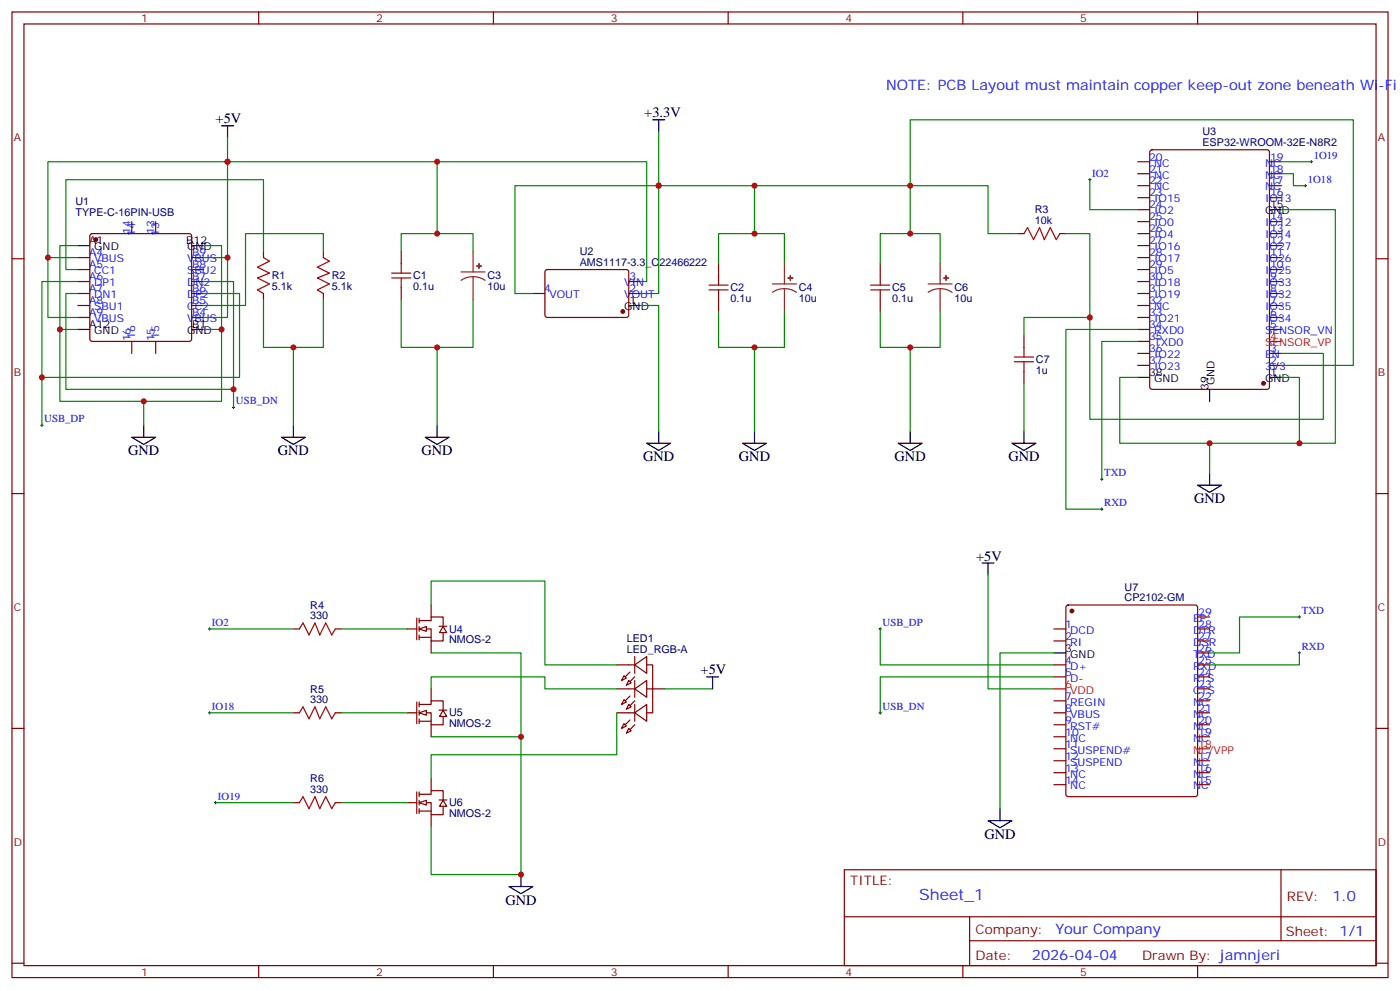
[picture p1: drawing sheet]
<svg xmlns="http://www.w3.org/2000/svg" width="412mm" height="292mm" viewBox="0 0 412 292" stroke-linecap="round" stroke-linejoin="round" font-family="sans-serif">
<g fill="none" stroke="#870000" stroke-width=".35">
<path d="M3.5 3.5h405.4v284.4h-405.4zM7.1 7.1h398.2v277.2h-398.2zM76.2 3.5v3.6M145.3 3.5v3.6M214.5 3.5v3.6M283.6 3.5v3.6M352.8 3.5v3.6M335.1 58.2h3.6M335.1 54.7h3.6M335.1 51.2h3.6M335.1 47.6h3.6M338.9 44.3l.5-.2h33.8l.7 .4v69.4l-.4 .7-34.1 .1-.7-.5v-69.4z"/>
<path d="M373.9 58.2h3.6M373.9 54.7h3.6M373.9 51.2h3.6M373.9 47.6h3.6M3.5 76.2h3.6M22.9 75.8h3.6M22.9 79.4h3.6M26.7 69l.5-.2h28.5l.5 .2 .2 .5v30.3l-.2 .5-.5 .2h-28.5l-.5-.2-.2-.5v-30.3zM38.8 65.3v3.5M45.9 65.3v3.5M56.4 75.8h3.6M56.4 79.4h3.6"/>
<path d="M77.6 74.1v1.7M95.2 74.1v1.7M118.2 74.1v3.5M160.7 79.6l.5-.2h23.6l.4 .7-.1 13-.6 .4-23.6-.1-.4-.6v-12.7zM211.7 77.6v3.5M259.3 77.6v3.5M299.9 68.8h1.7M312.2 68.8h1.8M335.1 75.8h3.6M335.1 79.4h3.6M335.1 72.3h3.6M335.1 68.8h3.6"/>
<path d="M335.1 65.3h3.6M335.1 61.7h3.6M373.9 75.8h3.6M373.9 79.4h3.6M373.9 72.3h3.6M373.9 68.8h3.6M373.9 65.3h3.6M405.3 76.2h3.6M22.9 82.9h3.6M22.9 86.4h3.6M22.9 90h3.6M22.9 93.5h3.6"/>
<path d="M56.4 82.9h3.6M56.4 86.4h3.6M56.4 90h3.6M56.4 93.5h3.6M77.6 86.4v1.8M95.2 86.4v1.8M118.2 84.7v3.5M157 86.4h3.5M185.2 82.9h3.5M185.2 86.4h3.5M211.7 88.2v3.5M259.3 88.2v3.5"/>
<path d="M301.6 98.8v3.5M335.1 82.9h3.6M335.1 86.4h3.6M335.1 90h3.6M335.1 93.5h3.6M335.1 97h3.6M373.9 82.9h3.6M373.9 86.4h3.6M373.9 90h3.6M373.9 93.5h3.6M373.9 97h3.6M38.8 100.5v3.6"/>
<path d="M45.9 100.5v3.6M301.6 109.4v3.5M335.1 107.6h3.6M335.1 104.1h3.6M335.1 100.5h3.6M373.9 107.6h3.6M373.9 104.1h3.6M3.5 145.3h3.6M405.3 145.3h3.6M86.4 185.2h1.8M98.8 185.2h1.7M183.8 199l.7 .7-1.4 .7z"/>
<path d="M185.2 195.8h1.8M187 193.3v5M190.5 195.8h1.8v7M3.5 214.5h3.6M86.4 209.9h1.8M98.8 209.9h1.7M185.2 200.4l.7 .7-1.4 .7zM405.3 214.5h3.6M86.4 236.4h1.8M98.8 236.4h1.7M248.7 256.1h156.6v28.2h-156.6zM377.3 256.1v20.9"/>
<path d="M248.7 270h156.5M285.6 277h119.6M285.6 270v14.1M3.5 283.6h3.6M76.2 284.3v3.6M145.3 284.3v3.6M214.5 284.3v3.6M283.6 284.3v3.6M352.8 284.3v3.6M405.3 283.6h3.6"/>
</g>
<g fill="none" stroke="#000" stroke-width=".35">
<path d="M65.3 37h3.5M67 37v3.6M192.3 35.3h3.5M194 35.3v3.5M22.9 72.3h3.6M56.4 72.3h3.6M373.9 61.7h3.6M22.9 97h3.6M56.4 97h3.6M185.2 90h3.5M335.1 111.1h3.6M356.3 114.7v3.5"/>
<path d="M373.9 111.1h3.6M38.8 128.8h7.1l-3.6 2.1zM42.3 125.2v3.6M82.9 128.8h7.1l-3.6 2.1zM86.4 125.2v3.6M125.2 128.8h7.1l-3.5 2.1zM128.8 125.2v3.6M190.5 130.5h7.1l-3.6 2.1zM194 127v3.5M218.7 130.5h7.1l-3.6 2.1zM222.2 127v3.5M264.6 130.5h7l-3.5 2.1z"/>
<path d="M268.1 127v3.5M298.1 130.5h7.1l-3.6 2.1zM301.6 127v3.5M356.3 139.3v3.6M352.8 142.9h7l-3.5 2.1z"/>
</g>
<g fill="#870000" stroke="#870000" stroke-width=".35">
<path d="M184.1 199.3l1.5-1.4z"/>
<path d="M187 199.3l-1.4 1.4z"/>
<circle cx="28.2" cy="70.6" r=".53"/>
<circle cx="183.4" cy="91.7" r=".53"/>
<circle cx="372.2" cy="112.9" r=".53"/>
</g>
<g fill="none" stroke="#a10000" stroke-width=".35">
<path d="M77.6 75.8l1.8 1.1-3.6 1.8 3.6 1.7-3.6 1.4 3.6 1.8-3.6 1.8 1.8 1M95.2 75.8l1.8 1.1-3.5 1.8 3.5 1.7-3.5 1.4 3.5 1.8-3.5 1.8 1.7 1M118.2 77.6v2.8M301.6 68.8l1.1-1.8 1.7 3.6 1.8-3.6 1.4 3.6 1.8-3.6 1.7 3.6 1.1-1.8M115.4 81.8h5.6M115.4 80.4h5.6M118.2 81.8v2.9M208.8 85.4h5.7M208.8 84h5.7M211.7 81.1v2.9M211.7 85.4v2.8M256.5 85.4h5.6"/>
<path d="M256.5 84h5.6M259.3 81.1v2.9M259.3 85.4v2.8M298.8 106.5h5.6M298.8 105.1h5.6M301.6 102.3v2.8M301.6 106.5v2.9M88.2 185.2l1.1-1.8 1.7 3.6 1.8-3.6 1.4 3.6 1.8-3.6 1.7 3.6 1.1-1.8M88.2 209.9l1.1-1.8 1.7 3.6 1.8-3.6 1.4 3.6 1.8-3.6 1.7 3.6 1.1-1.8M88.2 236.4l1.1-1.8 1.7 3.5 1.8-3.5 1.4 3.5 1.8-3.5 1.7 3.5 1.1-1.7"/>
</g>
<g fill="none" stroke="#8c2424" stroke-width=".35">
<path d="M139.3 74.1v6M231.1 77.6v6M276.9 77.6v6M135.8 80.1h7.1M139.3 81.5l-1.8 .2-1.7 .8M139.3 81.5l1.9 .2 1.7 .8M139.3 81.5v6.7M227.5 83.6h7.1M231.1 85l-1.9 .3-1.7 .8M231.1 85l1.8 .3 1.7 .8M231.1 85v6.7M273.4 83.6h7.1"/>
<path d="M276.9 85l-1.8 .3-1.7 .8M276.9 85l1.9 .3 1.7 .8M276.9 85v6.7"/>
</g>
<g fill="#8c2424" stroke="#8c2424" stroke-width=".35">
<path d="M140.4 78.3l1.4 .1z"/>
<path d="M141.1 77.6v1.4z"/>
<path d="M232.1 81.8l1.4 .1z"/>
<path d="M232.8 81.1v1.4z"/>
<path d="M278 81.8l1.4 .1z"/>
<path d="M278.7 81.1v1.4z"/>
</g>
<g fill="none" stroke="#008700" stroke-width=".35">
<path d="M194 38.8v15.9h28.2v14.1M67 40.6v7h61.8v21.2M128.8 47.6h61.7v35.3h-1.8M222.2 54.7h68.8v14.1h8.9M14.1 75.8h8.8M22.9 72.3h-5.3v45.9h47.7v-45.9h-5.3M60 75.8h7M77.6 74.1v-21.2h-58.2v26.5h3.5M95.2 74.1v-5.3h-22.9v21.2h-12.3M118.2 74.1v-5.3h21.1v5.3M211.7 77.6v-8.8h19.4v8.8M259.3 77.6v-8.8h17.6v8.8"/>
<path d="M268.1 68.8v-33.5h130.5v72.3h-21.1M314 68.8h7v54.7h68.8v-19.4h-12.3M377.5 61.7h15.8v68.8h-37M17.6 97h5.3M22.9 93.5h-8.8v-45.9h52.9v45.9h-7M60 97h5.3M77.6 88.2v14.1h17.6v-14.1M118.2 88.2v14.1h21.1v-14.1M157 86.4h-5.3v-31.7h42.3v31.7h-5.3M188.7 90h5.3v37M211.7 91.7v10.6h19.4v-10.6M259.3 91.7v10.6h17.6v-10.6"/>
<path d="M321 93.5h-19.4v5.3M42.3 118.2v7M86.4 102.3v22.9M128.8 102.3v22.9M222.2 102.3v24.7M268.1 102.3v24.7M301.6 112.9v14.1M335.1 111.1h-5.3v19.4h26.5v8.8M377.5 111.1h5.3v19.4"/>
</g>
<path d="M373.9 100.5h3.6" fill="none" stroke="#f00" stroke-width=".35"/>
<path d="M187 195.8l3.5-2.5v5z" fill="#fff" stroke="#870000" stroke-width=".35"/>
<path d="M181.7 195.8h3.5M183.8 206l.7 .7-1.4 .7zM185.2 207.4l.7 .7-1.4 .7zM185.2 202.8h1.8M187 200.4v4.9M190.5 202.8h1.8" fill="none" stroke="#870000" stroke-width=".35"/>
<g fill="#870000" stroke="#870000" stroke-width=".35">
<path d="M184.1 206.4l1.5-1.4z"/>
<path d="M187 206.4l-1.4 1.4z"/>
</g>
<path d="M187 202.8l3.5-2.4v4.9z" fill="#fff" stroke="#870000" stroke-width=".35"/>
<path d="M181.7 202.8h3.5M181.7 209.9h3.5M192.3 202.8h3.5" fill="none" stroke="#870000" stroke-width=".35"/>
<path d="M187 209.9l3.5-2.5v5z" fill="#fff" stroke="#870000" stroke-width=".35"/>
<g fill="none" stroke="#870000" stroke-width=".35">
<path d="M127 178.2v3.5M119.9 185.2h2.9M122.8 182v6.4M123.5 185.2h3.5v3.5h3.5v-2.4M123.5 182.7h3.5v-1h3.5v2.8M123.5 182v1.4M123.5 184.5v1.4M123.5 187v1.4M123.5 187.7h3.5M127 188.7v3.6M129.4 184.4h2.2M130.5 184.5l1.1 1.8h-2.1z"/>
<path d="M183.8 213.1l.7 .7-1.4 .7zM185.2 214.5l.7 .7-1.4 .7zM185.2 209.9h1.8M187 207.4v5M192.3 202.8v7.1h-1.8"/>
</g>
<g fill="#870000" stroke="#870000" stroke-width=".35">
<path d="M187 213.4l-1.4 1.4z"/>
<path d="M184.1 213.4l1.5-1.4z"/>
</g>
<path d="M153.5 257.5v3.6M149.9 261.1h7.1l-3.5 2.1z" fill="none" stroke="#000" stroke-width=".35"/>
<path d="M61.4 185.2h.7M61.7 184.9v.7M61.4 209.9h.7M61.7 209.6v.7M63.1 236.4h.8M63.5 236v.7" fill="none" stroke="#000" stroke-width=".29"/>
<path d="M123.5 185.2l2.1-.7v1.4z" fill="#fff" stroke="#870000" stroke-width=".35"/>
<path d="M119.9 209.9h2.9M122.8 206.7v6.4M123.5 209.9h3.5v3.5h3.5v-2.4M123.5 207.4h3.5v-1h3.5v2.8M123.5 206.7v1.4M123.5 209.2v1.4M123.5 211.7v1.4M123.5 212.4h3.5M127 202.8v3.6M127 213.4v3.6M129.4 209.1h2.2M130.5 209.2l1.1 1.8h-2.1z" fill="none" stroke="#870000" stroke-width=".35"/>
<path d="M123.5 209.9l2.1-.7v1.4z" fill="#fff" stroke="#870000" stroke-width=".35"/>
<path d="M119.9 236.4h2.9M122.8 233.2v6.3M123.5 236.4h3.5v3.5h3.5v-2.5M123.5 233.9h3.5v-1.1h3.5v2.9M123.5 233.2v1.4M123.5 235.7v1.4M123.5 238.1v1.4M123.5 238.8h3.5M127 229.3v3.5M127 239.9v3.5M129.4 235.6h2.2M130.5 235.7l1.1 1.7h-2.1z" fill="none" stroke="#870000" stroke-width=".35"/>
<path d="M123.5 236.4l2.1-.7v1.4z" fill="#fff" stroke="#870000" stroke-width=".35"/>
<g fill="none" stroke="#008700" stroke-width=".35">
<path d="M321 52.9v8.8h14.1M377.5 51.2h3.5v3.5h3.5M377.5 47.6h8.8M22.9 82.9h-10.6v28.2h58.3v-24.7h-10.6M60 82.9h8.8v31.8h-49.4v-28.3h3.5M335.1 97h-21.1v52.9h10.6M12.3 111.1v14.1M68.8 114.7v5.2M335.1 100.5h-10.5v40.6M127 178.2v-7.1h33.5v24.7h21.2M291 169.3v33.5h19.4M61.7 185.2h24.7"/>
<path d="M100.5 185.2h19.4M127 192.3h26.5v65.2h-26.5v-14.1M259.3 185.2v10.6h51.1M310.4 192.3h-15.8v45.8M310.4 199.3h-51.1v10.6M382.8 181.7h-17.7v10.6h-8.8M382.8 192.3v3.5h-26.5M61.7 209.9h24.7M100.5 209.9h19.4M127 202.8v-3.5h33.5v3.5h21.2M127 217h26.5M181.7 209.9v12.4h-54.7v7"/>
<path d="M195.8 202.8h14.1M63.5 236.4h22.9M100.5 236.4h19.4"/>
</g>
<path d="M289.3 165.8h3.5M291 165.8v3.5M208.1 199.3h3.6M209.9 199.3v3.5M310.4 192.3h3.6M294.6 238.1v3.6M291 241.7h7.1l-3.5 2.1z" fill="none" stroke="#000" stroke-width=".35"/>
<g fill="none" stroke="#870000" stroke-width=".35">
<path d="M314.2 178.4l.5-.2h37.4l.5 .2 .2 .5v55l-.3 .5-.4 .2h-37.4l-.5-.2-.2-.5v-55zM310.4 185.2h3.6M310.4 188.7h3.6M310.4 195.8h3.6M310.4 199.3h3.6M352.8 185.2h3.5M352.8 188.7h3.5M352.8 195.8h3.5M352.8 199.3h3.5M352.8 192.3h3.5M352.8 181.7h3.5M310.4 206.4h3.6"/>
<path d="M310.4 209.9h3.6M310.4 213.4h3.6M310.4 217h3.6M352.8 206.4h3.5M352.8 209.9h3.5M352.8 213.4h3.5M352.8 217h3.5M352.8 202.8h3.5M310.4 220.5h3.6M310.4 224h3.6M310.4 227.5h3.6M310.4 231.1h3.6"/>
<path d="M352.8 224h3.5M352.8 227.5h3.5M352.8 231.1h3.5"/>
</g>
<circle cx="315.7" cy="179.9" r=".53" fill="#870000" stroke="#870000" stroke-width=".35"/>
<path d="M310.4 202.8h3.6M352.8 220.5h3.5" fill="none" stroke="#f00" stroke-width=".35"/>
<g fill="none" stroke="#000" stroke-width=".29">
<path d="M320.7 52.9h.7M321 52.6v.7M384.2 54.7h.7M384.5 54.3v.7M385.9 47.6h.7M386.3 47.3v.7M68.4 119.9h.7M68.8 119.6v.7M12 125.2h.7M12.3 124.9v.7M324.2 141.1h.7M324.2 149.9h.7"/>
<path d="M324.6 140.8v.7M324.6 149.6v.7M258.9 185.2h.7M259.3 184.9v.7M382.4 181.7h.7M382.4 192.3h.7M382.8 181.3v.7M382.8 191.9v.7M258.9 209.9h.7M259.3 209.6v.7"/>
</g>
<g fill="#c00">
<circle cx="67" cy="75.8" r=".88"/>
<circle cx="17.6" cy="97" r=".88"/>
<circle cx="65.3" cy="97" r=".88"/>
<circle cx="42.3" cy="118.2" r=".88"/>
<circle cx="86.4" cy="102.3" r=".88"/>
<circle cx="128.8" cy="102.3" r=".88"/>
<circle cx="67" cy="47.6" r=".88"/>
<circle cx="128.8" cy="68.8" r=".88"/>
<circle cx="194" cy="54.7" r=".88"/>
<circle cx="222.3" cy="102.3" r=".88"/>
<circle cx="222.3" cy="68.8" r=".88"/>
<circle cx="128.8" cy="47.6" r=".88"/>
<circle cx="268.1" cy="102.3" r=".88"/>
<circle cx="268.1" cy="68.8" r=".88"/>
<circle cx="321" cy="93.5" r=".88"/>
<circle cx="222.3" cy="54.7" r=".88"/>
<circle cx="268.1" cy="54.7" r=".88"/>
<circle cx="382.8" cy="130.5" r=".88"/>
<circle cx="356.3" cy="130.5" r=".88"/>
<circle cx="14.1" cy="75.8" r=".88"/>
<circle cx="153.5" cy="257.5" r=".88"/>
<circle cx="153.5" cy="217" r=".88"/>
<circle cx="12.3" cy="111.1" r=".88"/>
<circle cx="68.8" cy="114.7" r=".88"/>
</g>
<text font-size="4.6" fill="#00f" x="270.8" y="265.1">Sheet_1</text>
<g font-size="4.2" fill="#00f">
<text x="261.1" y="26.5">NOTE: PCB Layout must maintain copper keep-out zone beneath Wi-Fi a</text>
<text x="392.5" y="265.4">1.0</text>
<text x="310.9" y="274.9">Your Company</text>
<text x="304" y="282.7">2026-04-04</text>
</g>
<g font-size="4.2">
<text x="189.8" y="34.6">+3.3V</text>
<text x="63.5" y="36.3">+5V</text>
<text x="37.7" y="134.1">GND</text>
<text x="81.8" y="134.1">GND</text>
<text x="124.2" y="134.1">GND</text>
<text x="189.4" y="135.8">GND</text>
<text x="217.7" y="135.8">GND</text>
<text x="263.5" y="135.8">GND</text>
<text x="297" y="135.8">GND</text>
<text x="351.7" y="148.2">GND</text>
<text x="287.5" y="165.1">+5V</text>
<text x="206.4" y="198.6">+5V</text>
<text x="290" y="246.9">GND</text>
<text x="148.9" y="266.3">GND</text>
</g>
<g font-size="3.9" fill="#800">
<text x="250.5" y="260.7">TITLE:</text>
<text x="379.1" y="265.4">REV:</text>
<text x="287.4" y="274.9">Company:</text>
<text x="378.7" y="275.5">Sheet: 1/1</text>
<text x="287.4" y="282.6">Date:</text>
<text x="336.4" y="282.7">Drawn By: jamnjeri</text>
</g>
<g font-size="3.2" fill="#800">
<text x="41.6" y="6.5">1</text>
<text x="110.8" y="6.5">2</text>
<text x="179.9" y="6.5">3</text>
<text x="249.1" y="6.5">4</text>
<text x="318.2" y="6.5">5</text>
<text x="4.1" y="41.6">A</text>
<text x="405.9" y="41.6">A</text>
<text x="4.1" y="110.8">B</text>
<text x="405.9" y="110.8">B</text>
<text x="4.1" y="179.9">C</text>
<text x="405.9" y="179.9">C</text>
<text x="4.1" y="249.1">D</text>
<text x="405.9" y="249.1">D</text>
<text x="41.6" y="287.3">1</text>
<text x="110.8" y="287.3">2</text>
<text x="179.9" y="287.3">3</text>
<text x="249.1" y="287.3">4</text>
<text x="318.2" y="287.3">5</text>
</g>
<g font-size="3.2" fill="#000080">
<text x="354.2" y="39.9">U3</text>
<text x="354.2" y="43">ESP32-WROOM-32E-N8R2</text>
<text x="22.2" y="63.5">TYPE-C-16PIN-USB</text>
<text x="22.2" y="60.3">U1</text>
<text x="304.8" y="66">10k</text>
<text x="304.8" y="62.8">R3</text>
<text x="170.8" y="75.1">U2</text>
<text x="80.1" y="82.3">R1</text>
<text x="97.7" y="82.3">R2</text>
<text x="121.7" y="82.3">C1</text>
<text x="143.6" y="82.3">C3</text>
<text x="170.8" y="78.3">AMS1117-3.3_C22466222</text>
<text x="80.1" y="85.5">5.1k</text>
<text x="97.7" y="85.5">5.1k</text>
<text x="121.7" y="85.5">0.1u</text>
<text x="143.6" y="85.5">10u</text>
<text x="215.2" y="89">0.1u</text>
<text x="215.2" y="85.8">C2</text>
<text x="235.3" y="89">10u</text>
<text x="235.3" y="85.8">C4</text>
<text x="262.8" y="89">0.1u</text>
<text x="262.8" y="85.8">C5</text>
<text x="281.2" y="89">10u</text>
<text x="281.2" y="85.8">C6</text>
<text x="305.2" y="107">C7</text>
<text x="305.2" y="110.1">1u</text>
<text x="331.3" y="173.9">U7</text>
<text x="91.4" y="179.3">R4</text>
<text x="331.3" y="177.1">CP2102-GM</text>
<text x="91.4" y="182.4">330</text>
<text x="132.3" y="189.4">NMOS-2</text>
<text x="132.3" y="186.3">U4</text>
<text x="184.6" y="189.1">LED1</text>
<text x="184.6" y="192.3">LED_RGB-A</text>
<text x="91.4" y="204">R5</text>
<text x="91.4" y="207.1">330</text>
<text x="132.3" y="214.1">NMOS-2</text>
<text x="132.3" y="211">U5</text>
<text x="91.4" y="233.5">330</text>
<text x="91.4" y="230.4">R6</text>
<text x="132.3" y="237.4">U6</text>
<text x="132.3" y="240.6">NMOS-2</text>
</g>
<g font-size="3.2" fill="#00f">
<text x="338.5" y="47.3">20</text>
<text x="374.1" y="47.3">19</text>
<text x="387" y="46.7">1O19</text>
<text x="321.7" y="52">IO2</text>
<text x="338.5" y="50.8">21</text>
<text x="340" y="49">NC</text>
<text x="340" y="52.6">NC</text>
<text x="372.6" y="52.6">NC</text>
<text x="372.6" y="49">NC</text>
<text x="374.1" y="50.8">18</text>
<text x="385.2" y="53.8">1O18</text>
<text x="338.5" y="54.3">22</text>
<text x="338.5" y="57.9">23</text>
<text x="340" y="56.1">NC</text>
<text x="340" y="59.6">IO15</text>
<text x="372.6" y="59.6">IO13</text>
<text x="372.6" y="56.1">NC</text>
<text x="374.1" y="57.9">16</text>
<text x="374.1" y="54.3">17</text>
<text x="338.5" y="61.4">24</text>
<text x="338.5" y="64.9">25</text>
<text x="340" y="63.1">IO2</text>
<text x="374.1" y="64.9">14</text>
<text x="38.5" y="68.8" transform="rotate(-90 38.5 68.8)">14</text>
<text x="39.9" y="69.5" transform="rotate(-90 39.9 69.5)">14</text>
<text x="45.5" y="68.8" transform="rotate(-90 45.5 68.8)">13</text>
<text x="46.9" y="69.5" transform="rotate(-90 46.9 69.5)">13</text>
<text x="338.5" y="68.4">26</text>
<text x="338.5" y="72">27</text>
<text x="340" y="66.7">IO0</text>
<text x="340" y="70.2">IO4</text>
<text x="372.6" y="70.2">IO14</text>
<text x="372.6" y="66.7">IO12</text>
<text x="374.1" y="72">12</text>
<text x="374.1" y="68.4">13</text>
<text x="26.3" y="75.5">A4</text>
<text x="27.8" y="77.3">VBUS</text>
<text x="55.1" y="77.3">VBUS</text>
<text x="56.6" y="75.5">B9</text>
<text x="338.5" y="75.5">28</text>
<text x="340" y="73.7">IO16</text>
<text x="340" y="77.3">IO17</text>
<text x="372.6" y="77.3">IO26</text>
<text x="372.6" y="73.7">IO27</text>
<text x="374.1" y="75.5">11</text>
<text x="26.3" y="82.5">A6</text>
<text x="26.3" y="79">A5</text>
<text x="27.8" y="80.8">CC1</text>
<text x="55.1" y="80.8">SBU2</text>
<text x="56.6" y="79">B8</text>
<text x="56.6" y="82.5">B7</text>
<text x="185.4" y="82.5">3</text>
<text x="338.5" y="79">29</text>
<text x="338.5" y="82.5">30</text>
<text x="340" y="80.8">IO5</text>
<text x="372.6" y="80.8">IO25</text>
<text x="374.1" y="82.5">9</text>
<text x="374.1" y="79">10</text>
<text x="26.3" y="89.6">A8</text>
<text x="26.3" y="86.1">A7</text>
<text x="27.8" y="87.8">DN1</text>
<text x="27.8" y="84.3">DP1</text>
<text x="55.1" y="84.3">DN2</text>
<text x="55.1" y="87.8">DP2</text>
<text x="56.6" y="86.1">B6</text>
<text x="56.6" y="89.6">B5</text>
<text x="160.3" y="86.1">4</text>
<text x="161.8" y="87.8">VOUT</text>
<text x="183.9" y="84.3">VIN</text>
<text x="183.9" y="87.8">VOUT</text>
<text x="185.4" y="86.1">2</text>
<text x="338.5" y="86.1">31</text>
<text x="338.5" y="89.6">32</text>
<text x="340" y="84.3">IO18</text>
<text x="340" y="87.8">IO19</text>
<text x="372.6" y="87.8">IO32</text>
<text x="372.6" y="84.3">IO33</text>
<text x="374.1" y="89.6">7</text>
<text x="374.1" y="86.1">8</text>
<text x="26.3" y="93.1">A9</text>
<text x="27.8" y="94.9">VBUS</text>
<text x="27.8" y="91.4">SBU1</text>
<text x="55.1" y="91.4">CC2</text>
<text x="55.1" y="94.9">VBUS</text>
<text x="56.6" y="93.1">B4</text>
<text x="338.5" y="93.1">33</text>
<text x="340" y="91.4">NC</text>
<text x="340" y="94.9">IO21</text>
<text x="372.6" y="94.9">IO34</text>
<text x="372.6" y="91.4">IO35</text>
<text x="374.1" y="93.1">6</text>
<text x="38.5" y="100.5" transform="rotate(-90 38.5 100.5)">16</text>
<text x="39.9" y="99.8" transform="rotate(-90 39.9 99.8)">16</text>
<text x="45.5" y="100.5" transform="rotate(-90 45.5 100.5)">15</text>
<text x="46.9" y="99.8" transform="rotate(-90 46.9 99.8)">15</text>
<text x="338.5" y="96.7">34</text>
<text x="338.5" y="100.2">35</text>
<text x="340" y="98.4">RXD0</text>
<text x="340" y="102">TXD0</text>
<text x="372.6" y="98.4">SENSOR_VN</text>
<text x="374.1" y="96.7">5</text>
<text x="338.5" y="103.7">36</text>
<text x="338.5" y="107.2">37</text>
<text x="340" y="105.5">IO22</text>
<text x="372.6" y="105.5">EN</text>
<text x="374.1" y="107.2">2</text>
<text x="374.1" y="103.7">3</text>
<text x="340" y="109">IO23</text>
<text x="372.6" y="109">3V3</text>
<text x="69.5" y="119.1">USB_DN</text>
<text x="13.1" y="124.4">USB_DP</text>
<text x="325.3" y="140.2">TXD</text>
<text x="325.3" y="149">RXD</text>
<text x="62.4" y="184.3">IO2</text>
<text x="260" y="184.3">USB_DP</text>
<text x="313.8" y="184.9">1</text>
<text x="351.5" y="183.1">EP</text>
<text x="353" y="184.9">28</text>
<text x="353" y="181.3">29</text>
<text x="383.5" y="180.8">TXD</text>
<text x="313.8" y="188.4">2</text>
<text x="315.3" y="186.6">DCD</text>
<text x="315.3" y="190.1">RI</text>
<text x="351.5" y="190.1">DSR</text>
<text x="351.5" y="186.6">DTR</text>
<text x="353" y="191.9">26</text>
<text x="353" y="188.4">27</text>
<text x="383.5" y="191.4">RXD</text>
<text x="313.8" y="195.4">4</text>
<text x="315.3" y="197.2">D+</text>
<text x="351.5" y="197.2">RXD</text>
<text x="351.5" y="193.7">TXD</text>
<text x="353" y="195.4">25</text>
<text x="313.8" y="199">5</text>
<text x="315.3" y="200.7">D-</text>
<text x="351.5" y="200.7">RTS</text>
<text x="353" y="202.5">23</text>
<text x="353" y="199">24</text>
<text x="62.4" y="209">IO18</text>
<text x="260" y="209">USB_DN</text>
<text x="313.8" y="206">7</text>
<text x="313.8" y="209.6">8</text>
<text x="315.3" y="207.8">REGIN</text>
<text x="351.5" y="207.8">NC</text>
<text x="351.5" y="204.3">CTS</text>
<text x="353" y="209.6">21</text>
<text x="353" y="206">22</text>
<text x="313.8" y="213.1">9</text>
<text x="315.3" y="211.3">VBUS</text>
<text x="315.3" y="214.8">RST#</text>
<text x="351.5" y="214.8">NC</text>
<text x="351.5" y="211.3">NC</text>
<text x="353" y="213.1">20</text>
<text x="313.8" y="216.6">10</text>
<text x="313.8" y="220.1">11</text>
<text x="315.3" y="218.4">NC</text>
<text x="315.3" y="221.9">SUSPEND#</text>
<text x="351.5" y="218.4">NC</text>
<text x="353" y="216.6">19</text>
<text x="313.8" y="223.7">12</text>
<text x="313.8" y="227.2">13</text>
<text x="315.3" y="225.4">SUSPEND</text>
<text x="351.5" y="225.4">NC</text>
<text x="353" y="227.2">16</text>
<text x="353" y="223.7">17</text>
<text x="313.8" y="230.7">14</text>
<text x="315.3" y="229">NC</text>
<text x="315.3" y="232.5">NC</text>
<text x="351.5" y="232.5">NC</text>
<text x="351.5" y="229">NC</text>
<text x="353" y="230.7">15</text>
<text x="64.2" y="235.5">IO19</text>
</g>
<g font-size="3.2">
<text x="372.6" y="63.1">GND</text>
<text x="374.1" y="61.4">15</text>
<text x="26.3" y="72">A1</text>
<text x="54.9" y="72">B12</text>
<text x="27.8" y="73.7">GND</text>
<text x="55.1" y="73.7">GND</text>
<text x="185.4" y="89.6">1</text>
<text x="183.9" y="91.4">GND</text>
<text x="26.3" y="96.7">A12</text>
<text x="27.8" y="98.4">GND</text>
<text x="55.1" y="98.4">GND</text>
<text x="56.6" y="96.7">B1</text>
<text x="338.5" y="110.8">38</text>
<text x="340" y="112.5">GND</text>
<text x="357.7" y="113.3" transform="rotate(-90 357.7 113.3)">GND</text>
<text x="372.6" y="112.5">GND</text>
<text x="374.1" y="110.8">1</text>
<text x="356" y="114.8" transform="rotate(-90 356 114.8)">39</text>
<text x="313.8" y="191.9">3</text>
<text x="315.3" y="193.7">GND</text>
</g>
<g font-size="3.2" fill="#f00">
<text x="372.6" y="102">SENSOR_VP</text>
<text x="374.1" y="100.2">4</text>
<text x="313.8" y="202.5">6</text>
<text x="315.3" y="204.3">VDD</text>
<text x="351.5" y="221.9">NC/VPP</text>
<text x="353" y="220.1">18</text>
</g>
</svg>
